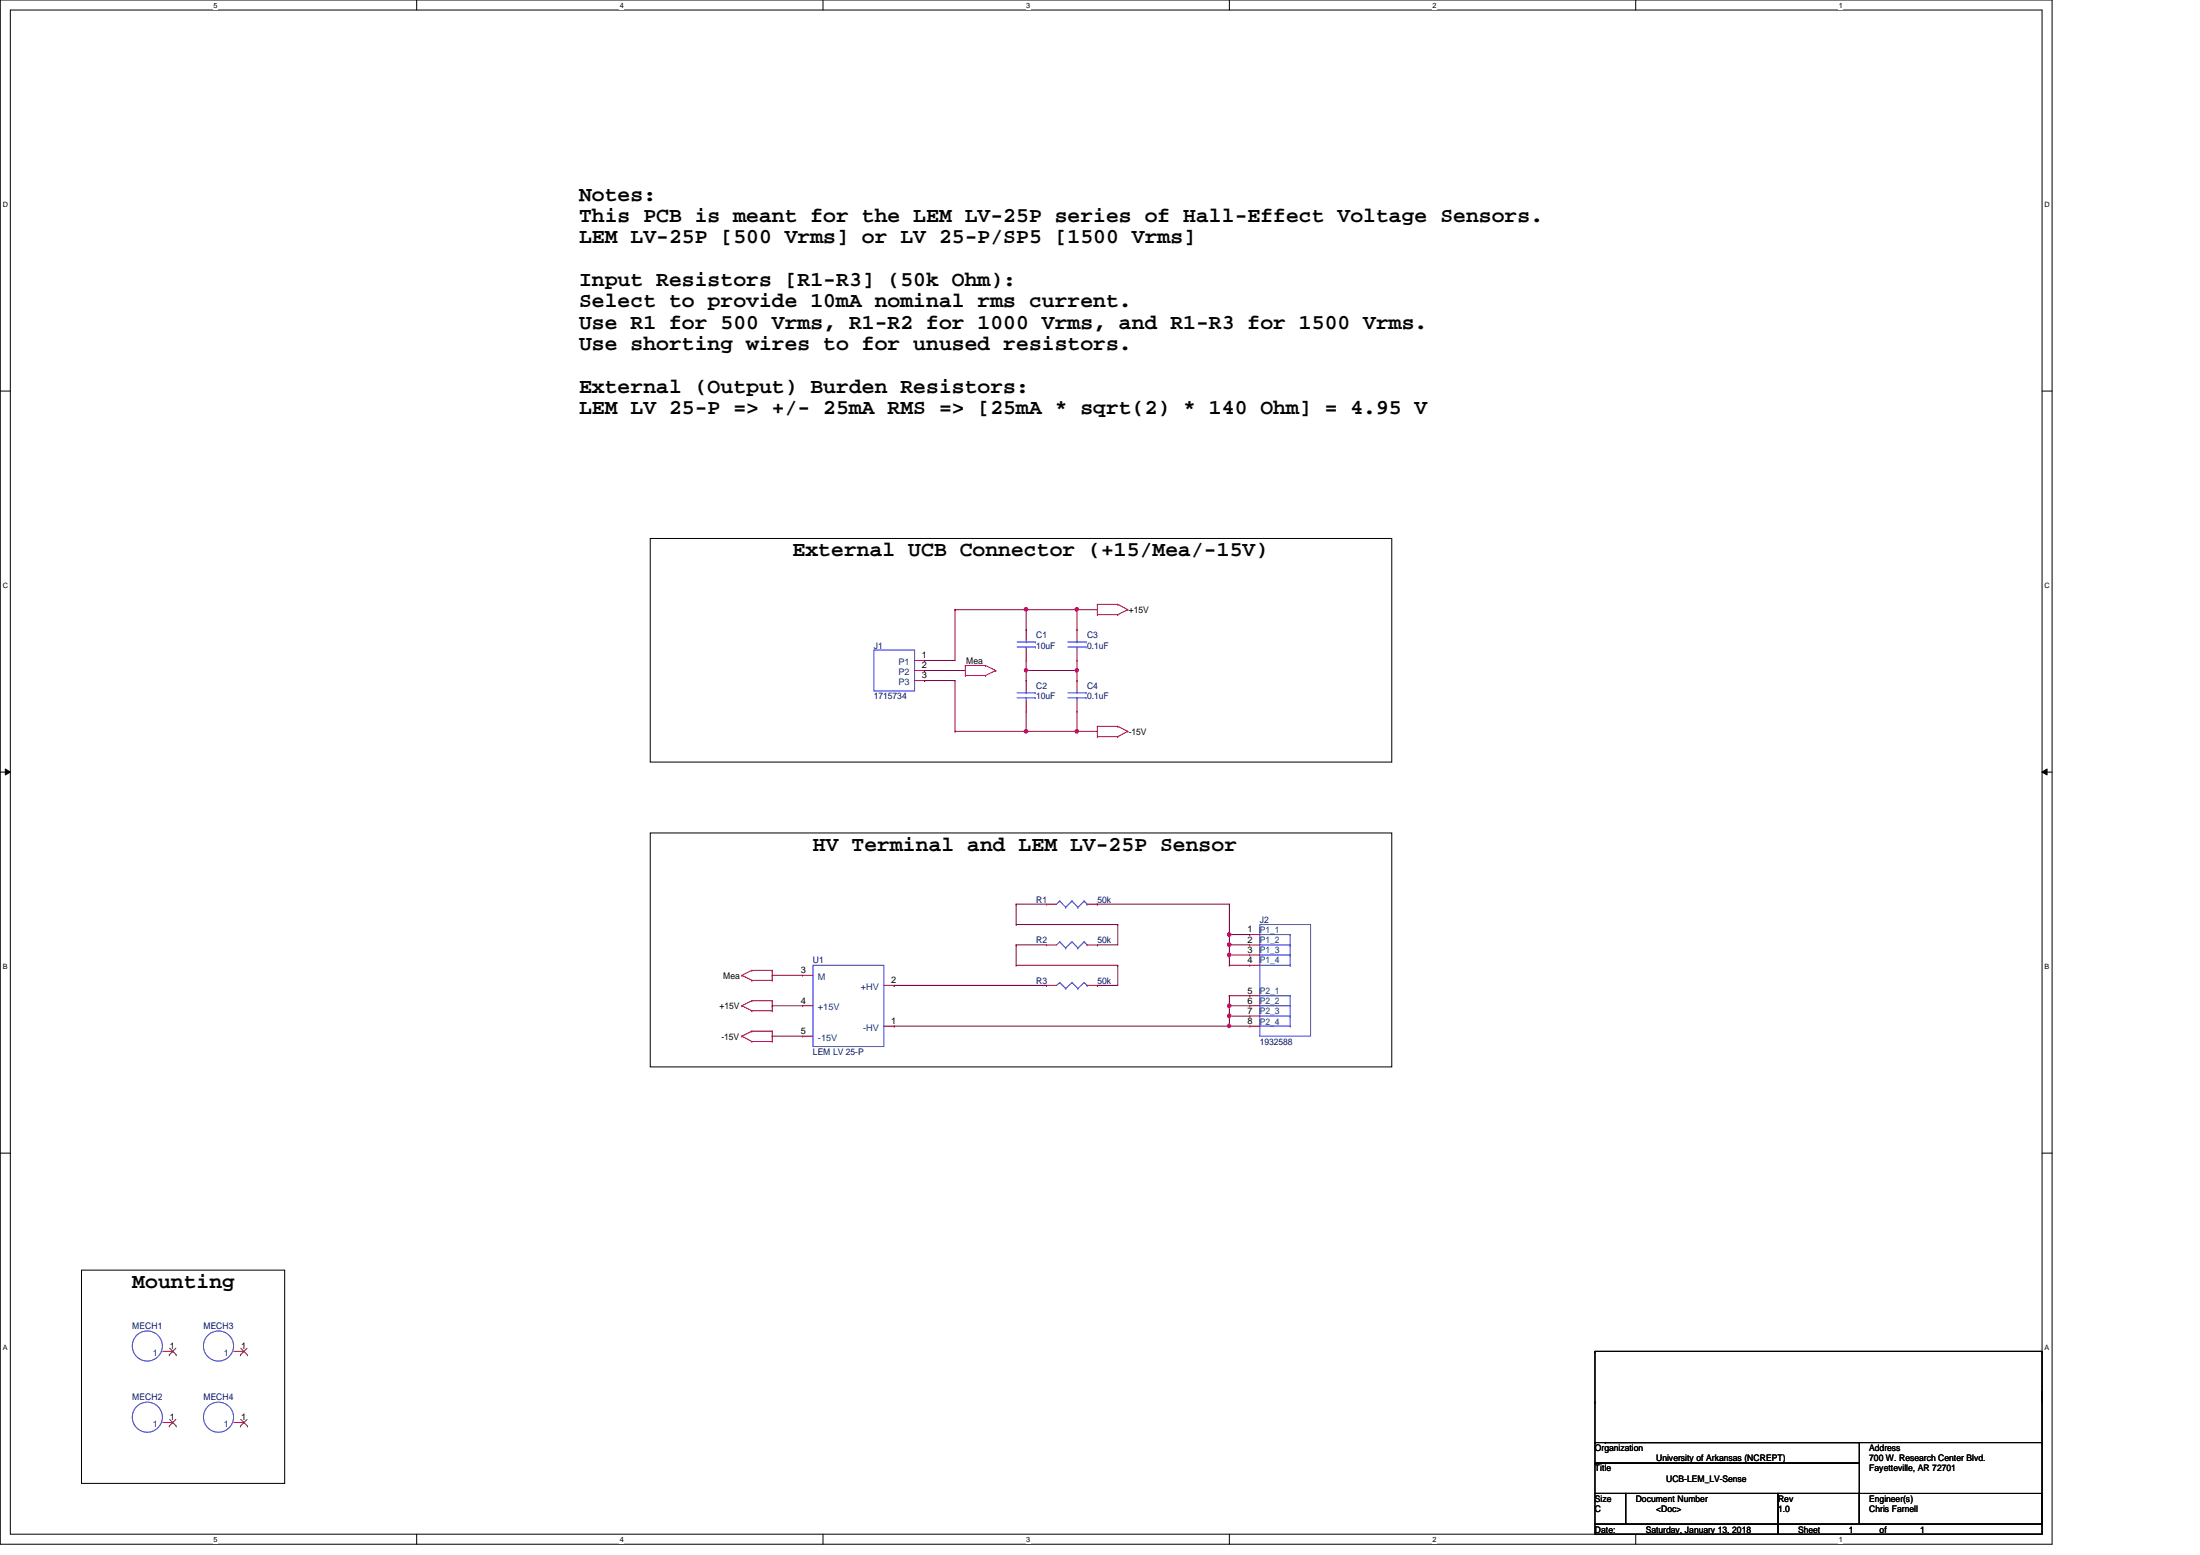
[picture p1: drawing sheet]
<svg xmlns="http://www.w3.org/2000/svg" width="297mm" height="210mm" viewBox="0 0 297 210" stroke-linecap="round" stroke-linejoin="round" font-family="sans-serif">
<path d="M0 0h277.1v208.4h-277.1zM1.4 1.4h274.3v205.7h-274.3z" fill="none" stroke="#000" stroke-width=".14"/>
<g fill="#fff">
<path d="M28.8 .1h.6v1.1h-.6z"/>
<path d="M28.8 207.2h.6v1.1h-.6z"/>
</g>
<path d="M56.3 0v1.4M56.3 207.1v1.3" fill="none" stroke="#000" stroke-width=".14"/>
<g fill="#fff">
<path d="M83.7 .1h.5v1.1h-.5z"/>
<path d="M83.7 207.2h.5v1.1h-.5z"/>
</g>
<path d="M111.1 0v1.4M111.1 207.1v1.3" fill="none" stroke="#000" stroke-width=".14"/>
<g fill="#fff">
<path d="M138.6 .1h.5v1.1h-.5z"/>
<path d="M138.6 207.2h.5v1.1h-.5z"/>
</g>
<path d="M166 0v1.4M166 207.1v1.3" fill="none" stroke="#000" stroke-width=".14"/>
<g fill="#fff">
<path d="M193.4 .1h.6v1.1h-.6z"/>
<path d="M193.4 207.2h.6v1.1h-.6z"/>
</g>
<path d="M220.8 0v1.4M220.8 207.1v1.3" fill="none" stroke="#000" stroke-width=".14"/>
<g fill="#fff">
<path d="M248.3 .1h.5v1.1h-.5z"/>
<path d="M248.3 207.2h.5v1.1h-.5z"/>
<path d="M.4 27.1h.7v1.1h-.7z"/>
<path d="M276.1 27.1h.7v1.1h-.7z"/>
<path d="M.4 78.5h.7v1.1h-.7z"/>
<path d="M276.1 78.5h.7v1.1h-.7z"/>
</g>
<path d="M0 52.8h1.4M275.7 52.8h1.4" fill="none" stroke="#000" stroke-width=".14"/>
<g fill="#fff">
<path d="M.4 129.9h.6v1.1h-.6z"/>
<path d="M276.1 129.9h.6v1.1h-.6z"/>
</g>
<path d="M0 104.2h1.4M.7 103.8l.7 .4-.7 .4zM275.7 104.2l.7-.4v.8zM275.7 104.2h1.4" fill="none" stroke="#000" stroke-width=".14"/>
<path d="M.7 103.8l.7 .4-.7 .4zM275.7 104.2l.7-.4v.8z" fill="#000"/>
<g fill="#fff">
<path d="M.4 181.4h.6v1.1h-.6z"/>
<path d="M276.1 181.4h.6v1.1h-.6z"/>
</g>
<g fill="none" stroke="#000" stroke-width=".14">
<path d="M87.8 72.7h100.1v30.2h-100.1zM87.8 112.4h100.1v31.6h-100.1zM0 155.7h1.4M275.7 155.7h1.4M11 171.4h27.4v28.8h-27.4zM215.3 194.7h35.7v2.8h-35.7zM215.3 197.5h35.7v4.1h-35.7zM215.3 194.7h.1M215.3 182.4h.1M215.3 189.3h.1M215.3 182.4v12.3M215.3 182.4h60.4"/>
<path d="M216.7 194.7h.1M216.7 194.7h59M275.7 187.9h.1M275.7 182.4h.1M275.7 194.7h.1M275.7 182.4v23.3M215.3 201.6h4.2v4.1h-4.2zM215.3 205.7h24.8v1.4h-24.8zM219.5 201.6h20.6v4.1h-20.6zM240.1 201.6h10.9v4.1h-10.9zM240.1 205.7h35.6v1.4h-35.6zM251 201.6h24.7v4.1h-24.7z"/>
</g>
<g fill="none" stroke="#f00" stroke-width=".14">
<path d="M123.5 89.2h1.3M123.5 90.5h1.3M123.5 91.9h1.3M124.8 89.2h.1M124.8 90.5h.1M124.8 91.9h.1M130.3 89.8h.1M130.3 91.2h.1M130.3 89.8h2.8M130.3 89.8v1.4M130.3 91.2h2.8M133.1 89.8h.1"/>
<path d="M133.1 91.2h.1M133.1 89.8l1.3 .7M134.4 90.5h.1M134.4 90.5l-1.3 .7M138.6 85h.1M138.6 89.2h.1M138.6 91.9h.1M138.6 96h.1M138.6 85v1.4M138.6 87.8v1.4M138.6 91.9v1.4M138.6 94.6v1.4"/>
<path d="M145.4 85h.1M145.4 89.2h.1M145.4 91.9h.1M145.4 96h.1M145.4 85v1.4M145.4 87.8v1.4M145.4 91.9v1.4M145.4 94.6v1.4M148.2 81.6h.1M148.2 83h.1M148.2 98h.1M148.2 99.4h.1"/>
<path d="M148.2 81.6h2.7M148.2 81.6v1.4M148.2 98v1.4M148.2 83h2.7M148.2 98h2.7M148.2 99.4h2.7M150.9 81.6h.1M150.9 83h.1M150.9 98h.1M150.9 99.4h.1M150.9 81.6l1.4 .7M150.9 98l1.4 .7"/>
<path d="M152.3 82.3h.1M152.3 98.7h.1M152.3 82.3l-1.4 .7M152.3 98.7l-1.4 .7M100.2 135.8h.1M100.2 131.7h.1M100.2 139.9h.1M100.2 135.8l1.3 .6M100.2 131.7l1.3 .6M100.2 139.9l1.3 .7M101.5 135.1h.1M101.5 136.4h.1"/>
<path d="M101.5 131h.1M101.5 132.3h.1M101.5 139.2h.1M101.5 135.1l-1.3 .7M101.5 135.1h2.8M101.5 136.4h2.8M101.5 131l-1.3 .7M101.5 131h2.8M101.5 132.3h2.8M101.5 139.2l-1.3 .7M101.5 139.2h2.8M104.3 135.1h.1"/>
<path d="M104.3 136.4h.1M104.3 131h.1M104.3 132.3h.1M104.3 139.2h.1M104.3 131v1.3M104.3 135.1v1.3M104.3 139.2v1.4M108.4 131.7h.1M108.4 135.8h.1M108.4 139.9h.1M108.4 131.7h1.4M108.4 135.8h1.4"/>
<path d="M108.4 139.9h1.4M119.3 133h1.4M119.3 138.5h1.4M120.7 138.5h.1M120.7 133h.1M141.3 133h.1M141.3 122h.1M141.3 127.6h.1M141.3 133h1.4M141.3 122h1.4M141.3 127.6h1.4M146.8 133h1.4"/>
<path d="M146.8 122h1.4M146.8 127.6h1.4M148.2 133h.1M148.2 122h.1M148.2 127.6h.1M168.7 126.2h.1M168.7 134.4h.1M168.7 127.6h.1M168.7 128.9h.1M168.7 130.3h.1M168.7 135.8h.1M168.7 137.2h.1"/>
<path d="M168.7 138.5h.1M168.7 138.5h1.4M168.7 135.8h1.4M168.7 126.2h1.4M168.7 134.4h1.4M168.7 127.6h1.4M168.7 128.9h1.4M168.7 130.3h1.4M168.7 137.2h1.4M101.5 140.6h.1M101.5 140.6h2.8M104.3 140.6h.1"/>
<path d="M22 182.4h1.3M22 192h1.3M23.3 182.4h.1M23.3 192h.1M31.6 182.4h1.3M31.6 192h1.3M32.9 182.4h.1M32.9 192h.1"/>
</g>
<g fill="none" stroke="#00f" stroke-width=".14">
<path d="M118 87.8h5.5v5.5h-5.5zM137.3 87.3h2.5M137.3 86.7h2.5M137.3 94.2h2.5M137.3 93.5h2.5M138.6 86.7h.1M138.6 87.3h.1M138.6 93.5h.1M138.6 94.2h.1M138.6 86.4v.3M138.6 87.3v.5M138.6 93.3v.2"/>
<path d="M138.6 94.2v.4M139.8 87.3h.1M139.8 86.7h.1M139.8 94.2h.1M139.8 93.5h.1M144.2 87.3h2.4M144.2 86.7h2.4M144.2 94.2h2.4M144.2 93.5h2.4M145.4 86.7h.1M145.4 87.3h.1M145.4 93.5h.1"/>
<path d="M145.4 94.2h.1M145.4 86.4v.3M145.4 87.3v.5M145.4 93.3v.2M145.4 94.2v.4M146.6 87.3h.1M146.6 86.7h.1M146.6 94.2h.1M146.6 93.5h.1M109.8 130.3h9.5v11h-9.5zM143.1 132.6h.1M143.1 121.6h.1"/>
<path d="M143.1 127.1h.1M143.1 132.6l-.4 .4M143.1 132.6l.8 .8M143.1 121.6l-.4 .4M143.1 121.6l.8 .9M143.1 127.1l-.4 .5M143.1 127.1l.8 .9M143.9 133.4h.1M143.9 122.5h.1M143.9 128h.1M144.7 132.6h.1M144.7 121.6h.1"/>
<path d="M144.7 127.1h.1M144.7 132.6l-.8 .8M144.7 132.6l.8 .8M144.7 121.6l-.8 .9M144.7 121.6l.8 .9M144.7 127.1l-.8 .9M144.7 127.1l.8 .9M145.5 133.4h.1M145.5 122.5h.1M145.5 128h.1M146.4 132.6h.1M146.4 121.6h.1"/>
<path d="M146.4 127.1h.1M146.4 132.6l-.9 .8M146.4 132.6l.4 .4M146.4 121.6l-.9 .9M146.4 121.6l.4 .4M146.4 127.1l-.9 .9M146.4 127.1l.4 .5M146.8 133h.1M146.8 122h.1M146.8 127.6h.1M170.1 124.8h6.8v15.1h-6.8zM170.1 138.5h4.1"/>
<path d="M170.1 137.2h4.1M170.1 135.8h4.1M170.1 134.4h4.1M170.1 130.3h4.1M170.1 128.9h4.1M170.1 127.6h4.1M170.1 126.2h4.1M174.2 138.5h.1M174.2 137.2h.1M174.2 135.8h.1M174.2 134.4h.1M174.2 130.3h.1"/>
<path d="M174.2 128.9h.1M174.2 127.6h.1M174.2 126.2h.1M174.2 126.2v4.1M174.2 134.4v4.1"/>
<circle cx="19.9" cy="181.7" r="2.04"/>
<circle cx="19.9" cy="191.3" r="2.04"/>
<circle cx="29.5" cy="181.7" r="2.04"/>
<circle cx="29.5" cy="191.3" r="2.04"/>
</g>
<g fill="none" stroke="#804000" stroke-width=".14">
<path d="M22.9 182.9h.1M22.9 192.5h.1M22.9 182l.9 .9M22.9 191.6l.9 .9M23.7 182l-.8 .9M23.7 191.6l-.8 .9M23.8 182.9h.1M23.8 192.5h.1M32.5 182.9h.1M32.5 192.5h.1M32.5 191.6l.9 .9M32.5 182l.9 .9"/>
<path d="M33.4 182l-.9 .9M33.4 191.6l-.9 .9M33.4 182.9h.1M33.4 192.5h.1"/>
</g>
<path d="M124.8 89.2h.1M128.9 82.3h.1M128.9 82.3h16.5v2.7M128.9 82.3v6.9h-4.1M138.6 85h.1M138.6 82.3h.1M138.6 82.3v2.7M145.4 85h.1" fill="none" stroke="#800040" stroke-width=".14"/>
<path d="M145.2 82.1l.2-.1 .2 .1-.1 .3-.1 .1-.2-.1z" fill-rule="evenodd" fill="#f0f"/>
<path d="M145.2 82.1l.2-.1 .2 .1-.1 .3-.1 .1-.2-.1z" fill="none" stroke="#f0f" stroke-width=".14"/>
<path d="M138.4 82.1l.1-.1 .2 .1v.3l-.2 .1-.1-.1z" fill-rule="evenodd" fill="#f0f"/>
<path d="M138.4 82.1l.1-.1 .2 .1v.3l-.2 .1-.1-.1z" fill="none" stroke="#f0f" stroke-width=".14"/>
<g fill="none" stroke="#800040" stroke-width=".14">
<path d="M124.8 91.9h.1M124.8 91.9h4.1M128.9 98.7h.1M128.9 91.9h.1M128.9 98.7h16.5M128.9 91.9v6.8M138.6 90.5h.1M138.6 98.7h.1M138.6 89.2v1.3M138.6 96v2.7M145.4 98.7h.1M145.4 90.5h.1"/>
<path d="M145.4 89.2v1.3M145.4 96v2.7"/>
</g>
<path d="M145.2 98.5h.2l.2 .1-.1 .3-.1 .1-.2-.1z" fill-rule="evenodd" fill="#f0f"/>
<path d="M145.2 98.5h.2l.2 .1-.1 .3-.1 .1-.2-.1z" fill="none" stroke="#f0f" stroke-width=".14"/>
<path d="M138.4 98.5h.1l.2 .1v.3l-.2 .1-.1-.1z" fill-rule="evenodd" fill="#f0f"/>
<path d="M138.4 98.5h.1l.2 .1v.3l-.2 .1-.1-.1z" fill="none" stroke="#f0f" stroke-width=".14"/>
<g fill="none" stroke="#800040" stroke-width=".14">
<path d="M124.8 90.5h.1M124.8 90.5h5.5M145.4 82.3h.1M145.4 98.7h.1M145.4 82.3h2.8M145.4 98.7h2.8M104.3 131.7h.1M104.3 135.8h.1M104.3 139.9h.1M104.3 131.7h4.1M104.3 135.8h4.1M104.3 139.9h4.1"/>
<path d="M120.7 133h.1M120.7 138.5h.1M120.7 133h20.6M120.7 138.5h45.3M137.2 122h.1M137.2 124.8h.1M137.2 127.6h.1M137.2 130.3h.1M137.2 130.3h13.7M137.2 122h4.1M137.2 122v2.8M137.2 127.6v2.7"/>
<path d="M137.2 124.8h13.7M137.2 127.6h4.1M148.2 122h.1M148.2 127.6h.1M148.2 133h.1M148.2 122h17.8M150.9 124.8h.1M150.9 130.3h.1M150.9 124.8v2.8h-2.7M150.9 130.3v2.7h-2.7M166 130.3h.1M166 122h.1"/>
<path d="M166 130.3h2.7M166 122v4.2"/>
</g>
<path d="M165.8 138.3h.3l.1 .2-.1 .1-.2 .1-.1-.1z" fill-rule="evenodd" fill="#f0f"/>
<path d="M165.8 138.3h.3l.1 .2-.1 .1-.2 .1-.1-.1z" fill="none" stroke="#f0f" stroke-width=".14"/>
<path d="M166 134.4h.1M166 138.5h.1M166 135.8h.1M166 134.4h2.7M166 134.4v1.4M166 138.5h2.7M166 135.8h2.7" fill="none" stroke="#800040" stroke-width=".14"/>
<path d="M165.8 135.6l.1-.1 .3 .1-.1 .3-.2 .1-.1-.1z" fill-rule="evenodd" fill="#f0f"/>
<path d="M165.8 135.6l.1-.1 .3 .1-.1 .3-.2 .1-.1-.1z" fill="none" stroke="#f0f" stroke-width=".14"/>
<path d="M166 135.8h.1M166 137.2h.1M166 135.8v2.7M166 137.2h2.7" fill="none" stroke="#800040" stroke-width=".14"/>
<path d="M165.8 136.9h.1l.3 .1-.1 .3-.2 .1-.1-.1z" fill-rule="evenodd" fill="#f0f"/>
<path d="M165.8 136.9h.1l.3 .1-.1 .3-.2 .1-.1-.1z" fill="none" stroke="#f0f" stroke-width=".14"/>
<path d="M166 126.2h.1M166 126.2h2.7M166 126.2v1.4" fill="none" stroke="#800040" stroke-width=".14"/>
<path d="M165.8 127.3h.1l.3 .1-.1 .3-.2 .1-.1-.1z" fill-rule="evenodd" fill="#f0f"/>
<path d="M165.8 127.3h.1l.3 .1-.1 .3-.2 .1-.1-.1z" fill="none" stroke="#f0f" stroke-width=".14"/>
<path d="M165.8 126l.1-.1 .3 .1-.1 .3-.2 .1-.1-.1z" fill-rule="evenodd" fill="#f0f"/>
<path d="M165.8 126l.1-.1 .3 .1-.1 .3-.2 .1-.1-.1z" fill="none" stroke="#f0f" stroke-width=".14"/>
<path d="M166 127.6h.1M166 128.9h.1M166 127.6h2.7M166 127.6v1.3M166 128.9h2.7" fill="none" stroke="#800040" stroke-width=".14"/>
<path d="M165.8 128.7h.1l.3 .1-.1 .3-.2 .1-.1-.1z" fill-rule="evenodd" fill="#f0f"/>
<path d="M165.8 128.7h.1l.3 .1-.1 .3-.2 .1-.1-.1z" fill="none" stroke="#f0f" stroke-width=".14"/>
<path d="M138.6 90.5h6.8M145.4 90.5h.1M166 128.9h.1M166 128.9v1.4" fill="none" stroke="#800040" stroke-width=".14"/>
<path d="M138.4 90.3h.3l.1 .2-.1 .1-.2 .1-.1-.1z" fill-rule="evenodd" fill="#f0f"/>
<path d="M138.4 90.3h.3l.1 .2-.1 .1-.2 .1-.1-.1z" fill="none" stroke="#f0f" stroke-width=".14"/>
<path d="M145.2 90.3h.3l.1 .2-.1 .1-.1 .1-.2-.1z" fill-rule="evenodd" fill="#f0f"/>
<path d="M145.2 90.3h.3l.1 .2-.1 .1-.1 .1-.2-.1z" fill="none" stroke="#f0f" stroke-width=".14"/>
<path d="M138.6 91.9h.1M138.6 90.5v1.4M145.4 91.9h.1M145.4 90.5v1.4" fill="none" stroke="#800040" stroke-width=".14"/>
<path d="M145.2 82.1l.2-.1 .2 .1-.1 .3-.1 .1-.2-.1z" fill-rule="evenodd" fill="#f0f"/>
<path d="M145.2 82.1l.2-.1 .2 .1-.1 .3-.1 .1-.2-.1z" fill="none" stroke="#f0f" stroke-width=".14"/>
<path d="M138.4 82.1l.1-.1 .2 .1v.3l-.2 .1-.1-.1z" fill-rule="evenodd" fill="#f0f"/>
<path d="M138.4 82.1l.1-.1 .2 .1v.3l-.2 .1-.1-.1z" fill="none" stroke="#f0f" stroke-width=".14"/>
<path d="M145.2 98.5h.2l.2 .1-.1 .3-.1 .1-.2-.1z" fill-rule="evenodd" fill="#f0f"/>
<path d="M145.2 98.5h.2l.2 .1-.1 .3-.1 .1-.2-.1z" fill="none" stroke="#f0f" stroke-width=".14"/>
<path d="M138.4 98.5h.1l.2 .1v.3l-.2 .1-.1-.1z" fill-rule="evenodd" fill="#f0f"/>
<path d="M138.4 98.5h.1l.2 .1v.3l-.2 .1-.1-.1z" fill="none" stroke="#f0f" stroke-width=".14"/>
<path d="M165.8 138.3h.3l.1 .2-.1 .1-.2 .1-.1-.1z" fill-rule="evenodd" fill="#f0f"/>
<path d="M165.8 138.3h.3l.1 .2-.1 .1-.2 .1-.1-.1z" fill="none" stroke="#f0f" stroke-width=".14"/>
<path d="M165.8 135.6l.1-.1 .3 .1-.1 .3-.2 .1-.1-.1z" fill-rule="evenodd" fill="#f0f"/>
<path d="M165.8 135.6l.1-.1 .3 .1-.1 .3-.2 .1-.1-.1z" fill="none" stroke="#f0f" stroke-width=".14"/>
<path d="M165.8 136.9h.1l.3 .1-.1 .3-.2 .1-.1-.1z" fill-rule="evenodd" fill="#f0f"/>
<path d="M165.8 136.9h.1l.3 .1-.1 .3-.2 .1-.1-.1z" fill="none" stroke="#f0f" stroke-width=".14"/>
<path d="M165.8 127.3h.1l.3 .1-.1 .3-.2 .1-.1-.1z" fill-rule="evenodd" fill="#f0f"/>
<path d="M165.8 127.3h.1l.3 .1-.1 .3-.2 .1-.1-.1z" fill="none" stroke="#f0f" stroke-width=".14"/>
<path d="M165.8 126l.1-.1 .3 .1-.1 .3-.2 .1-.1-.1z" fill-rule="evenodd" fill="#f0f"/>
<path d="M165.8 126l.1-.1 .3 .1-.1 .3-.2 .1-.1-.1z" fill="none" stroke="#f0f" stroke-width=".14"/>
<path d="M165.8 128.7h.1l.3 .1-.1 .3-.2 .1-.1-.1z" fill-rule="evenodd" fill="#f0f"/>
<path d="M165.8 128.7h.1l.3 .1-.1 .3-.2 .1-.1-.1z" fill="none" stroke="#f0f" stroke-width=".14"/>
<path d="M138.4 90.3h.3l.1 .2-.1 .1-.2 .1-.1-.1z" fill-rule="evenodd" fill="#f0f"/>
<path d="M138.4 90.3h.3l.1 .2-.1 .1-.2 .1-.1-.1z" fill="none" stroke="#f0f" stroke-width=".14"/>
<path d="M145.2 90.3h.3l.1 .2-.1 .1-.1 .1-.2-.1z" fill-rule="evenodd" fill="#f0f"/>
<path d="M145.2 90.3h.3l.1 .2-.1 .1-.1 .1-.2-.1z" fill="none" stroke="#f0f" stroke-width=".14"/>
<g font-size="2.9">
<text x="78.2" y="27.1">Notes:</text>
<text x="78.2" y="30">This PCB is meant for the LEM LV-25P series of Hall-Effect Voltage Sensors.</text>
<text x="78.2" y="32.9">LEM LV-25P [500 Vrms] or LV 25-P/SP5 [1500 Vrms]</text>
<text x="78.2" y="38.6">Input Resistors [R1-R3] (50k Ohm):</text>
<text x="78.2" y="41.5">Select to provide 10mA nominal rms current.</text>
<text x="78.2" y="44.4">Use R1 for 500 Vrms, R1-R2 for 1000 Vrms, and R1-R3 for 1500 Vrms.</text>
<text x="78.2" y="47.2">Use shorting wires to for unused resistors.</text>
<text x="78.2" y="53">External (Output) Burden Resistors:</text>
<text x="78.2" y="55.9">LEM LV 25-P =&gt; +/- 25mA RMS =&gt; [25mA * sqrt(2) * 140 Ohm] = 4.95 V</text>
<text x="107" y="75.1">External UCB Connector (+15/Mea/-15V)</text>
<text x="109.8" y="114.9">HV Terminal and LEM LV-25P Sensor</text>
<text x="17.9" y="173.9">Mounting</text>
</g>
<g font-size="1.2">
<text x="152.4" y="82.7">+15V</text>
<text x="124.5" y="88.9">1</text>
<text x="130.5" y="89.6">Mea</text>
<text x="124.5" y="90.2">2</text>
<text x="124.5" y="91.6">3</text>
<text x="152.4" y="99.2">-15V</text>
<text x="168.4" y="125.9">1</text>
<text x="108.1" y="131.4">3</text>
<text x="168.4" y="127.3">2</text>
<text x="168.4" y="128.6">3</text>
<text x="168.4" y="130">4</text>
<text x="97.2" y="136.2">+15V</text>
<text x="97.7" y="132.1">Mea</text>
<text x="108.1" y="135.5">4</text>
<text x="120.3" y="132.7">2</text>
<text x="168.4" y="134.1">5</text>
<text x="168.4" y="135.5">6</text>
<text x="168.4" y="136.9">7</text>
<text x="97.4" y="140.3">-15V</text>
<text x="108.1" y="139.6">5</text>
<text x="120.3" y="138.2">1</text>
<text x="168.4" y="138.2">8</text>
<text x="22.9" y="182.1">1</text>
<text x="32.6" y="182.1">1</text>
<text x="22.9" y="191.7">1</text>
<text x="32.6" y="191.7">1</text>
<text x="215.3" y="195.9">Organization</text>
<text x="223.6" y="197.3">University of Arkansas (NCREPT)</text>
<text x="252.4" y="197.3">700 W. Research Center Blvd.</text>
<text x="252.4" y="195.9">Address</text>
<text x="215.3" y="198.6">Title</text>
<text x="215.3" y="202.7">Size</text>
<text x="220.8" y="202.7">Document Number</text>
<text x="225" y="200">UCB-LEM_LV-Sense</text>
<text x="240.1" y="202.7">Rev</text>
<text x="252.4" y="198.6">Fayetteville, AR 72701</text>
<text x="252.4" y="202.7">Engineer(s)</text>
<text x="215.3" y="206.9">Date:</text>
<text x="215.3" y="204.1">C</text>
<text x="222.2" y="206.9">Saturday, January 13, 2018</text>
<text x="223.6" y="204.1">&lt;Doc&gt;</text>
<text x="240.1" y="204.1">1.0</text>
<text x="242.8" y="206.9">Sheet</text>
<text x="249.6" y="206.9">1</text>
<text x="252.4" y="204.1">Chris Farnell</text>
<text x="253.8" y="206.9">of</text>
<text x="259.2" y="206.9">1</text>
</g>
<g font-size="1.2" fill="#000080">
<text x="118" y="87.5">J1</text>
<text x="139.9" y="86.1">C1</text>
<text x="139.9" y="87.5">10uF</text>
<text x="146.8" y="86.1">C3</text>
<text x="146.8" y="87.5">0.1uF</text>
<text x="118" y="94.4">1715734</text>
<text x="139.9" y="93">C2</text>
<text x="139.9" y="94.4">10uF</text>
<text x="146.8" y="93">C4</text>
<text x="146.8" y="94.4">0.1uF</text>
<text x="139.9" y="121.8">R1</text>
<text x="148.2" y="121.8">50k</text>
<text x="170.1" y="124.6">J2</text>
<text x="109.8" y="130">U1</text>
<text x="139.9" y="127.3">R2</text>
<text x="148.2" y="127.3">50k</text>
<text x="139.9" y="132.8">R3</text>
<text x="148.2" y="132.8">50k</text>
<text x="109.8" y="142.4">LEM LV 25-P</text>
<text x="170.1" y="141">1932588</text>
<text x="17.9" y="179.5">MECH1</text>
<text x="27.5" y="179.5">MECH3</text>
<text x="17.9" y="189">MECH2</text>
<text x="27.5" y="189">MECH4</text>
</g>
<g font-size="1.2" fill="#004080">
<text x="121.3" y="89.7">P1</text>
<text x="121.3" y="91.1">P2</text>
<text x="121.3" y="92.5">P3</text>
<text x="170.1" y="125.9">P1_1</text>
<text x="170.1" y="127.3">P1_2</text>
<text x="170.1" y="128.7">P1_3</text>
<text x="170.1" y="130">P1_4</text>
<text x="110.4" y="132.2">M</text>
<text x="110.4" y="136.4">+15V</text>
<text x="116.2" y="133.6">+HV</text>
<text x="170.1" y="134.2">P2_1</text>
<text x="170.1" y="135.6">P2_2</text>
<text x="170.1" y="136.9">P2_3</text>
<text x="110.4" y="140.5">-15V</text>
<text x="116.5" y="139.1">-HV</text>
<text x="170.1" y="138.3">P2_4</text>
<text x="20.6" y="183">1</text>
<text x="30.2" y="183">1</text>
<text x="20.6" y="192.6">1</text>
<text x="30.2" y="192.6">1</text>
</g>
<g font-size="1">
<text x="28.8" y="1">5</text>
<text x="83.7" y="1">4</text>
<text x="138.6" y="1">3</text>
<text x="193.4" y="1">2</text>
<text x="248.3" y="1">1</text>
<text x=".4" y="27.9">D</text>
<text x="276.1" y="27.9">D</text>
<text x=".4" y="79.4">C</text>
<text x="276.1" y="79.4">C</text>
<text x=".4" y="130.8">B</text>
<text x="276.1" y="130.8">B</text>
<text x=".4" y="182.2">A</text>
<text x="276.1" y="182.2">A</text>
<text x="28.8" y="208.1">5</text>
<text x="83.7" y="208.1">4</text>
<text x="138.6" y="208.1">3</text>
<text x="193.4" y="208.1">2</text>
<text x="248.3" y="208.1">1</text>
</g>
</svg>
